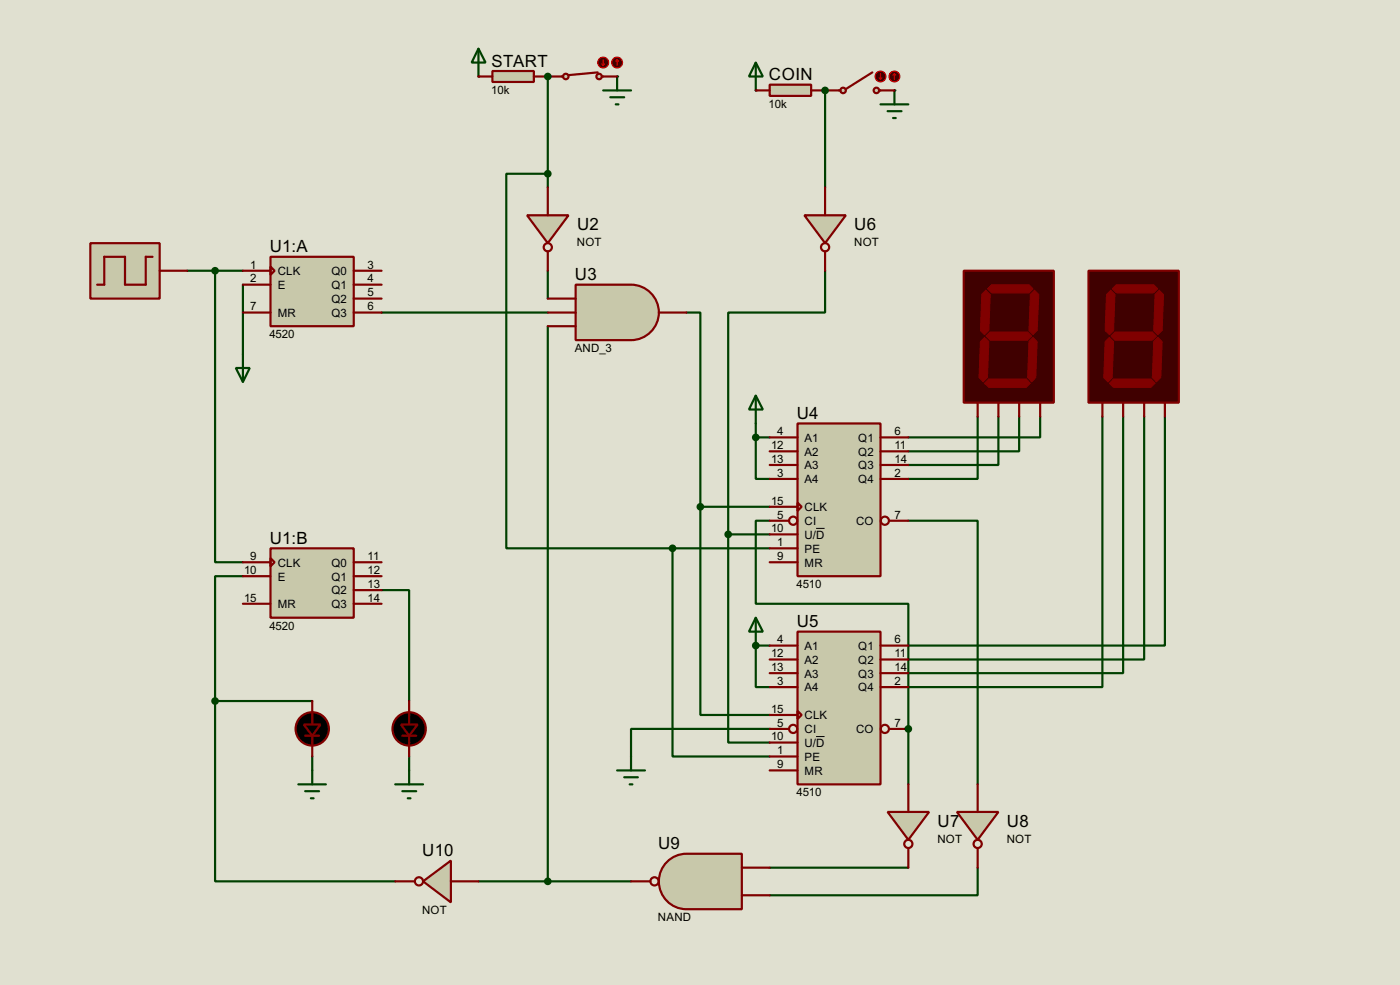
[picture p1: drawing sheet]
<svg xmlns="http://www.w3.org/2000/svg" width="256mm" height="180mm" viewBox="0 0 256 180" stroke-linecap="round" stroke-linejoin="round" font-family="sans-serif">
<path d="M0 0h256.5v180.3h-256.5z" fill="#e0e0d0"/>
<path d="M44.5 52.1v12.7" fill="none" stroke="#004000" stroke-width=".4"/>
<g fill="#004000">
<circle cx="113.1" cy="14" r=".2"/>
<circle cx="87.7" cy="14" r=".2"/>
<circle cx="100.4" cy="14" r=".2"/>
</g>
<path d="M69.9 57.2h30.5M100.4 49.6v5.1M125.8 57.2h2.5v35.6M138.5 77.5v2.6M128.3 92.8v38.1h12.7M128.3 92.8h12.7M138.5 80.1v7.6h2.5M138.5 80.1h2.5M138.5 118.2h2.5" fill="none" stroke="#004000" stroke-width=".4"/>
<circle cx="138.5" cy="118.2" r=".2" fill="#004000"/>
<path d="M179.1 76.3v11.4h-12.7M182.9 76.3v8.8h-16.5M186.7 76.3v6.3h-20.3M190.6 76.3v3.8h-24.2M202 76.3v49.5h-35.6M205.8 76.3v46.9h-39.4M209.6 76.3v44.4h-43.2M213.4 76.3v41.9h-47M138.5 118.2v7.6h2.5M141 133.4h-25.4v5.1" fill="none" stroke="#004000" stroke-width=".4"/>
<g fill="#004000">
<circle cx="163.9" cy="16.6" r=".2"/>
<circle cx="138.5" cy="16.6" r=".2"/>
<circle cx="151.2" cy="16.6" r=".2"/>
</g>
<path d="M151.2 16.6v17.7M151.2 49.6v7.6h-17.8v40.6M133.4 97.8v38.1h7.6M133.4 97.8h7.6M141 95.3h-2.5v15.2h27.9v22.9M166.4 95.3h12.7v48.3" fill="none" stroke="#004000" stroke-width=".4"/>
<circle cx="166.4" cy="133.4" r=".2" fill="#004000"/>
<g fill="none" stroke="#004000" stroke-width=".4">
<path d="M100.4 14v20.3M100.4 31.8h-7.6v68.6h30.4M34.3 49.6h10.2M39.4 49.6v53.3h5.1M100.4 59.7v101.6M44.5 105.5h-5.1v22.8M69.9 108h5.1v20.3M123.2 100.4v38.1h17.8M123.2 100.4h17.8M39.4 128.3v33h33M39.4 128.3h17.8M57.2 138.5v2.5"/>
<path d="M75 138.5v2.5M166.4 133.4v10.2M141 158.8h25.4M179.1 158.8v5.1h-38.1M87.7 161.3h27.9"/>
</g>
<path d="M49.6 47h15.2v12.7h-15.2z" fill="#c8c8aa" stroke="#800000" stroke-width=".4"/>
<path d="M44.5 49.6h5.1M44.5 52.1h5.1M44.5 57.2h5.1M49.6 48.8l.7 .8-.7 .7zM64.8 49.6h5.1M64.8 52.1h5.1M64.8 57.2h5.1M64.8 54.7h5.1" fill="none" stroke="#800000" stroke-width=".4"/>
<path d="M110.5 16.6h5.1M111.8 17.8h2.6M112.8 19.1h.5M113.1 14v2.6M43.2 67.4h2.6l-1.3 2.5zM44.5 64.8v5.1" fill="none" stroke="#004000" stroke-width=".4"/>
<g fill="#c8c8aa" stroke="#800000" stroke-width=".4">
<circle cx="109.7" cy="14" r=".5"/>
<circle cx="103.6" cy="14" r=".5"/>
</g>
<path d="M100.4 14h2.8M109.5 13.3l-5.3 .5M110.3 14h2.8" fill="none" stroke="#800000" stroke-width=".4"/>
<circle cx="110.5" cy="11.5" r="1" fill="#400000" stroke="#f00" stroke-width=".2"/>
<path d="M110.3 11.7l.2 .3M110.5 11v1M110.8 11.7l-.3 .3" fill="none" stroke="#f00" stroke-width=".2"/>
<circle cx="113" cy="11.5" r="1" fill="#400000" stroke="#f00" stroke-width=".2"/>
<path d="M113.1 11l-.3 .2M113.1 11l.2 .2M113.1 11v1" fill="none" stroke="#f00" stroke-width=".2"/>
<path d="M87.7 8.9l1.3 2.6h-2.6zM87.7 8.9v5.1" fill="none" stroke="#004000" stroke-width=".4"/>
<path d="M90.2 13h7.6v2h-7.6z" fill="#c8c8aa" stroke="#800000" stroke-width=".4"/>
<path d="M87.7 14h2.5M97.8 14h2.6" fill="none" stroke="#800000" stroke-width=".4"/>
<circle cx="100.3" cy="14" r=".5" fill="#004000" stroke="#004000" stroke-width=".4"/>
<path d="M96.6 39.4h7.6l-3.8 5.1z" fill="#c8c8aa" stroke="#800000" stroke-width=".4"/>
<g fill="none" stroke="#800000" stroke-width=".4">
<path d="M100.4 34.3v5.1M100.4 46v3.6"/>
<circle cx="100.3" cy="45.3" r=".75"/>
</g>
<path d="M105.5 52.1h10.1a5.1 5.1 0 0 1 5.1 5.1 5.1 5.1 0 0 1-5.1 5.1h-10.1z" fill-rule="evenodd" fill="#c8c8aa" stroke="#800000" stroke-width=".4"/>
<path d="M100.4 54.7h5.1M100.4 57.2h5.1M100.4 59.7h5.1M120.7 57.2h5.1" fill="none" stroke="#800000" stroke-width=".4"/>
<path d="M146.1 77.5h15.2v28h-15.2z" fill="#c8c8aa" stroke="#800000" stroke-width=".4"/>
<g fill="none" stroke="#800000" stroke-width=".4">
<path d="M141 80.1h5.1M141 82.6h5.1M141 85.1h5.1M141 87.7h5.1M141 92.8h5.1M141 95.3h3.6M141 97.8h5.1M146.1 92l.8 .8-.8 .7zM161.3 80.1h5.1M161.3 82.6h5.1M161.3 85.1h5.1M161.3 87.7h5.1"/>
<path d="M162.9 95.3h3.5M141 100.4h5.1M141 102.9h5.1"/>
<circle cx="145.3" cy="95.3" r=".75"/>
<circle cx="162.1" cy="95.3" r=".75"/>
</g>
<path d="M149.5 96.7h1.6" fill="none" stroke="#000" stroke-width=".18"/>
<path d="M146.1 115.6h15.2v28h-15.2z" fill="#c8c8aa" stroke="#800000" stroke-width=".4"/>
<g fill="none" stroke="#800000" stroke-width=".4">
<path d="M141 118.2h5.1M161.3 118.2h5.1M141 120.7h5.1M141 123.2h5.1M141 125.8h5.1M141 130.9h5.1M141 133.4h3.6M141 135.9h5.1M141 138.5h5.1M146.1 130.1l.8 .8-.8 .7zM161.3 120.7h5.1M161.3 123.2h5.1"/>
<path d="M161.3 125.8h5.1M162.9 133.4h3.5M141 141h5.1"/>
<circle cx="145.3" cy="133.4" r=".75"/>
<circle cx="162.1" cy="133.4" r=".75"/>
</g>
<path d="M149.5 134.8h1.6" fill="none" stroke="#000" stroke-width=".18"/>
<g fill="#004000" stroke="#004000" stroke-width=".4">
<circle cx="128.3" cy="92.8" r=".5"/>
<circle cx="138.4" cy="80.1" r=".5"/>
<circle cx="138.4" cy="118.2" r=".5"/>
</g>
<path d="M138.5 72.4l1.3 2.6h-2.6zM138.5 72.4v5.1M138.5 113.1l1.3 2.5h-2.6zM138.5 113.1v5.1" fill="none" stroke="#004000" stroke-width=".4"/>
<path d="M176.6 49.6h16.5v24.1h-16.5z" fill="#400000" stroke="#800000" stroke-width=".4"/>
<g fill="#800000" stroke="#800000" stroke-width=".18">
<path d="M180.9 52.9l.8-.8h6.8l.8 .8-.8 .7h-6.8z" fill-rule="evenodd"/>
<path d="M189.5 53.1l.8 .8-.3 6.6-.7 .8-.8-.8 .3-6.6z" fill-rule="evenodd"/>
<path d="M180.6 61.5l.8-.7h6.9l.7 .7-.7 .8h-6.9z" fill-rule="evenodd"/>
<path d="M180.6 53.1l.8 .8-.2 6.6-.8 .8-.8-.8 .3-6.6z" fill-rule="evenodd"/>
<path d="M188.5 62.5l.8-.7 .7 .7-.2 6.6-.8 .8-.7-.8z" fill-rule="evenodd"/>
<path d="M180.4 70.2l.8-.8h6.8l.8 .8-.8 .7h-6.8z" fill-rule="evenodd"/>
<path d="M179.6 62.5l.8-.7 .8 .7-.3 6.6-.8 .8-.7-.8z" fill-rule="evenodd"/>
</g>
<path d="M179.1 73.7v2.6M182.9 73.7v2.6M186.7 73.7v2.6M190.6 73.7v2.6" fill="none" stroke="#800000" stroke-width=".4"/>
<path d="M199.4 49.6h16.6v24.1h-16.6z" fill="#400000" stroke="#800000" stroke-width=".4"/>
<g fill="#800000" stroke="#800000" stroke-width=".18">
<path d="M203.8 52.9l.7-.8h6.9l.7 .8-.7 .7h-6.9z" fill-rule="evenodd"/>
<path d="M212.4 53.1l.8 .8-.3 6.6-.8 .8-.7-.8 .2-6.6z" fill-rule="evenodd"/>
<path d="M203.5 61.5l.8-.7h6.8l.8 .7-.8 .8h-6.8z" fill-rule="evenodd"/>
<path d="M202.7 53.9l.8-.8 .8 .8-.3 6.6-.7 .8-.8-.8z" fill-rule="evenodd"/>
<path d="M211.4 62.5l.7-.7 .8 .7-.2 6.6-.8 .8-.8-.8z" fill-rule="evenodd"/>
<path d="M204 69.4h6.9l.7 .8-.7 .7h-6.9l-.7-.7z" fill-rule="evenodd"/>
<path d="M202.5 62.5l.8-.7 .7 .7-.2 6.6-.8 .8-.8-.8z" fill-rule="evenodd"/>
</g>
<path d="M202 73.7v2.6M205.8 73.7v2.6M209.6 73.7v2.6M213.4 73.7v2.6" fill="none" stroke="#800000" stroke-width=".4"/>
<path d="M161.3 19.1h5.1M163.9 16.6v2.5M162.6 20.4h2.6M163.6 21.6h.5M115.6 138.5v2.5M113.1 141h5.1M114.4 142.3h2.5M115.4 143.6h.5" fill="none" stroke="#004000" stroke-width=".4"/>
<g fill="#c8c8aa" stroke="#800000" stroke-width=".4">
<circle cx="160.5" cy="16.6" r=".5"/>
<circle cx="154.4" cy="16.6" r=".5"/>
</g>
<path d="M151.2 16.6h2.8M159.8 13.3l-4.8 3M161.1 16.6h2.8" fill="none" stroke="#800000" stroke-width=".4"/>
<circle cx="161.3" cy="14" r="1" fill="#400000" stroke="#f00" stroke-width=".2"/>
<path d="M161.1 14.3l.2 .2M161.3 13.5v1M161.6 14.3l-.3 .2" fill="none" stroke="#f00" stroke-width=".2"/>
<circle cx="163.8" cy="14" r="1" fill="#400000" stroke="#f00" stroke-width=".2"/>
<path d="M163.9 13.5l-.3 .3M163.9 13.5l.2 .3M163.9 13.5v1" fill="none" stroke="#f00" stroke-width=".2"/>
<path d="M138.5 11.5l1.3 2.5h-2.6zM138.5 11.5v5.1" fill="none" stroke="#004000" stroke-width=".4"/>
<path d="M141 15.5h7.6v2.1h-7.6z" fill="#c8c8aa" stroke="#800000" stroke-width=".4"/>
<path d="M138.5 16.6h2.5M148.6 16.6h2.6" fill="none" stroke="#800000" stroke-width=".4"/>
<circle cx="151.1" cy="16.6" r=".5" fill="#004000" stroke="#004000" stroke-width=".4"/>
<path d="M147.4 39.4h7.6l-3.8 5.1z" fill="#c8c8aa" stroke="#800000" stroke-width=".4"/>
<g fill="none" stroke="#800000" stroke-width=".4">
<path d="M151.2 34.3v5.1M151.2 46v3.6"/>
<circle cx="151.1" cy="45.3" r=".75"/>
</g>
<circle cx="133.4" cy="97.8" r=".5" fill="#004000" stroke="#004000" stroke-width=".4"/>
<path d="M162.6 148.6h7.6l-3.8 5.1z" fill="#c8c8aa" stroke="#800000" stroke-width=".4"/>
<g fill="none" stroke="#800000" stroke-width=".4">
<path d="M166.4 143.6v5M166.4 155.2v3.6"/>
<circle cx="166.4" cy="154.5" r=".75"/>
</g>
<path d="M175.3 148.6h7.6l-3.8 5.1z" fill="#c8c8aa" stroke="#800000" stroke-width=".4"/>
<g fill="none" stroke="#800000" stroke-width=".4">
<path d="M179.1 143.6v5M179.1 155.2v3.6"/>
<circle cx="179.1" cy="154.5" r=".75"/>
</g>
<circle cx="166.4" cy="133.4" r=".5" fill="#004000" stroke="#004000" stroke-width=".4"/>
<path d="M122.5 157.5a5 5 0 0 1 3.3-1.2h10.1v10.1h-10.1a5.1 5.1 0 0 1-4.8-3.3 5.1 5.1 0 0 1 1.5-5.6z" fill-rule="evenodd" fill="#c8c8aa" stroke="#800000" stroke-width=".4"/>
<g fill="none" stroke="#800000" stroke-width=".4">
<path d="M135.9 158.8h5.1M115.6 161.3h3.6M135.9 163.9h5.1"/>
<circle cx="119.9" cy="161.3" r=".75"/>
</g>
<g fill="#004000" stroke="#004000" stroke-width=".4">
<circle cx="123.2" cy="100.4" r=".5"/>
<circle cx="100.3" cy="31.8" r=".5"/>
<circle cx="100.3" cy="161.3" r=".5"/>
</g>
<path d="M77.5 161.3l5.1-3.8v7.7z" fill="#c8c8aa" stroke="#800000" stroke-width=".4"/>
<g fill="none" stroke="#800000" stroke-width=".4">
<path d="M72.4 161.3h3.6M82.6 161.3h5.1"/>
<circle cx="76.7" cy="161.3" r=".75"/>
</g>
<path d="M16.6 44.5h12.7v10.2h-12.7z" fill="#c8c8aa" stroke="#800000" stroke-width=".4"/>
<path d="M28 47h-1.3v5.1h-3.8v-5.1h-3.8v5.1h-1.3M29.3 49.6h5M55.9 134.7h2.6M57.2 128.3v4.3M57.2 134.7v3.8" fill="none" stroke="#800000" stroke-width=".4"/>
<g fill="#000" stroke="#800000" stroke-width=".4">
<path d="M55.7 132.6h3l-1.5 2.1z"/>
<circle cx="57.2" cy="133.4" r="3.1"/>
</g>
<path d="M54.7 143.6h5M55.9 144.8h2.6M57 146.1h.5M57.2 141v2.6" fill="none" stroke="#004000" stroke-width=".4"/>
<circle cx="39.4" cy="49.6" r=".5" fill="#004000" stroke="#004000" stroke-width=".4"/>
<path d="M49.6 100.4h15.2v12.7h-15.2z" fill="#c8c8aa" stroke="#800000" stroke-width=".4"/>
<path d="M44.5 102.9h5.1M44.5 105.5h5.1M44.5 110.5h5.1M49.6 102.2l.7 .7-.7 .8zM64.8 102.9h5.1M64.8 105.5h5.1M64.8 110.5h5.1M64.8 108h5.1M73.7 134.7h2.6M75 128.3v4.3M75 134.7v3.8" fill="none" stroke="#800000" stroke-width=".4"/>
<path d="M72.4 143.6h5.1M73.7 144.8h2.6M74.7 146.1h.5M75 141v2.6" fill="none" stroke="#004000" stroke-width=".4"/>
<g fill="#000" stroke="#800000" stroke-width=".4">
<path d="M73.5 132.6h3l-1.5 2.1z"/>
<circle cx="74.9" cy="133.4" r="3.1"/>
</g>
<circle cx="39.4" cy="128.3" r=".5" fill="#004000" stroke="#004000" stroke-width=".4"/>
<g font-size="3.5">
<text x="90.1" y="12.2">START</text>
<text x="140.9" y="14.7">COIN</text>
<text x="49.4" y="46.2">U1:A</text>
<text x="105.7" y="42.1">U2</text>
<text x="156.5" y="42.1">U6</text>
<text x="105.3" y="51.3">U3</text>
<text x="146" y="76.7">U4</text>
<text x="49.4" y="99.6">U1:B</text>
<text x="146" y="114.8">U5</text>
<text x="120.6" y="155.5">U9</text>
<text x="171.8" y="151.3">U7</text>
<text x="184.5" y="151.3">U8</text>
<text x="77.4" y="156.7">U10</text>
</g>
<g font-size="2.4">
<text x="90" y="17.2">10k</text>
<text x="140.8" y="19.8">10k</text>
<text x="105.7" y="45">NOT</text>
<text x="156.5" y="45">NOT</text>
<text x="45.9" y="49.2">1</text>
<text x="45.9" y="51.7">2</text>
<text x="50.9" y="50.4">CLK</text>
<text x="50.9" y="52.9">E</text>
<text x="60.7" y="50.4">Q0</text>
<text x="60.7" y="52.9">Q1</text>
<text x="67.4" y="49.2">3</text>
<text x="67.4" y="51.7">4</text>
<text x="45.9" y="56.8">7</text>
<text x="50.9" y="58">MR</text>
<text x="60.7" y="55.4">Q2</text>
<text x="60.7" y="58">Q3</text>
<text x="67.4" y="54.3">5</text>
<text x="67.4" y="56.8">6</text>
<text x="49.4" y="61.9">4520</text>
<text x="105.3" y="64.5">AND_3</text>
<text x="141.3" y="82.2">12</text>
<text x="142.4" y="79.7">4</text>
<text x="147.4" y="80.8">A1</text>
<text x="147.4" y="83.4">A2</text>
<text x="157.2" y="80.8">Q1</text>
<text x="157.2" y="83.4">Q2</text>
<text x="163.9" y="79.7">6</text>
<text x="163.9" y="82.2">11</text>
<text x="141.3" y="84.7">13</text>
<text x="142.4" y="87.3">3</text>
<text x="147.4" y="85.9">A3</text>
<text x="147.4" y="88.5">A4</text>
<text x="157.2" y="85.9">Q3</text>
<text x="157.2" y="88.5">Q4</text>
<text x="163.9" y="84.7">14</text>
<text x="163.9" y="87.3">2</text>
<text x="141.3" y="92.4">15</text>
<text x="142.4" y="94.9">5</text>
<text x="147.4" y="93.6">CLK</text>
<text x="163.9" y="94.9">7</text>
<text x="141.3" y="97.4">10</text>
<text x="142.4" y="100">1</text>
<text x="147.4" y="96.1">CI</text>
<text x="147.4" y="98.6">U/D</text>
<text x="147.4" y="101.2">PE</text>
<text x="156.8" y="96.1">CO</text>
<text x="44.7" y="105.1">10</text>
<text x="45.9" y="102.5">9</text>
<text x="50.9" y="103.7">CLK</text>
<text x="50.9" y="106.3">E</text>
<text x="60.7" y="103.7">Q0</text>
<text x="60.7" y="106.3">Q1</text>
<text x="67.4" y="102.5">11</text>
<text x="67.4" y="105.1">12</text>
<text x="67.4" y="107.6">13</text>
<text x="142.4" y="102.5">9</text>
<text x="145.9" y="107.7">4510</text>
<text x="147.4" y="103.7">MR</text>
<text x="44.7" y="110.1">15</text>
<text x="50.9" y="111.3">MR</text>
<text x="60.7" y="108.8">Q2</text>
<text x="60.7" y="111.3">Q3</text>
<text x="67.4" y="110.1">14</text>
<text x="49.4" y="115.3">4520</text>
<text x="142.4" y="117.8">4</text>
<text x="147.4" y="119">A1</text>
<text x="157.2" y="119">Q1</text>
<text x="163.9" y="117.8">6</text>
<text x="141.3" y="120.3">12</text>
<text x="141.3" y="122.8">13</text>
<text x="142.4" y="125.4">3</text>
<text x="147.4" y="121.5">A2</text>
<text x="147.4" y="124">A3</text>
<text x="157.2" y="121.5">Q2</text>
<text x="157.2" y="124">Q3</text>
<text x="163.9" y="120.3">11</text>
<text x="163.9" y="122.8">14</text>
<text x="163.9" y="125.4">2</text>
<text x="141.3" y="130.5">15</text>
<text x="147.4" y="126.6">A4</text>
<text x="147.4" y="131.7">CLK</text>
<text x="157.2" y="126.6">Q4</text>
<text x="141.3" y="135.5">10</text>
<text x="142.4" y="133">5</text>
<text x="147.4" y="134.2">CI</text>
<text x="147.4" y="136.7">U/D</text>
<text x="156.8" y="134.2">CO</text>
<text x="163.9" y="133">7</text>
<text x="142.4" y="138.1">1</text>
<text x="142.4" y="140.6">9</text>
<text x="147.4" y="139.3">PE</text>
<text x="147.4" y="141.8">MR</text>
<text x="145.9" y="145.8">4510</text>
<text x="171.7" y="154.3">NOT</text>
<text x="184.4" y="154.3">NOT</text>
<text x="77.3" y="167.4">NOT</text>
<text x="120.5" y="168.6">NAND</text>
</g>
</svg>
